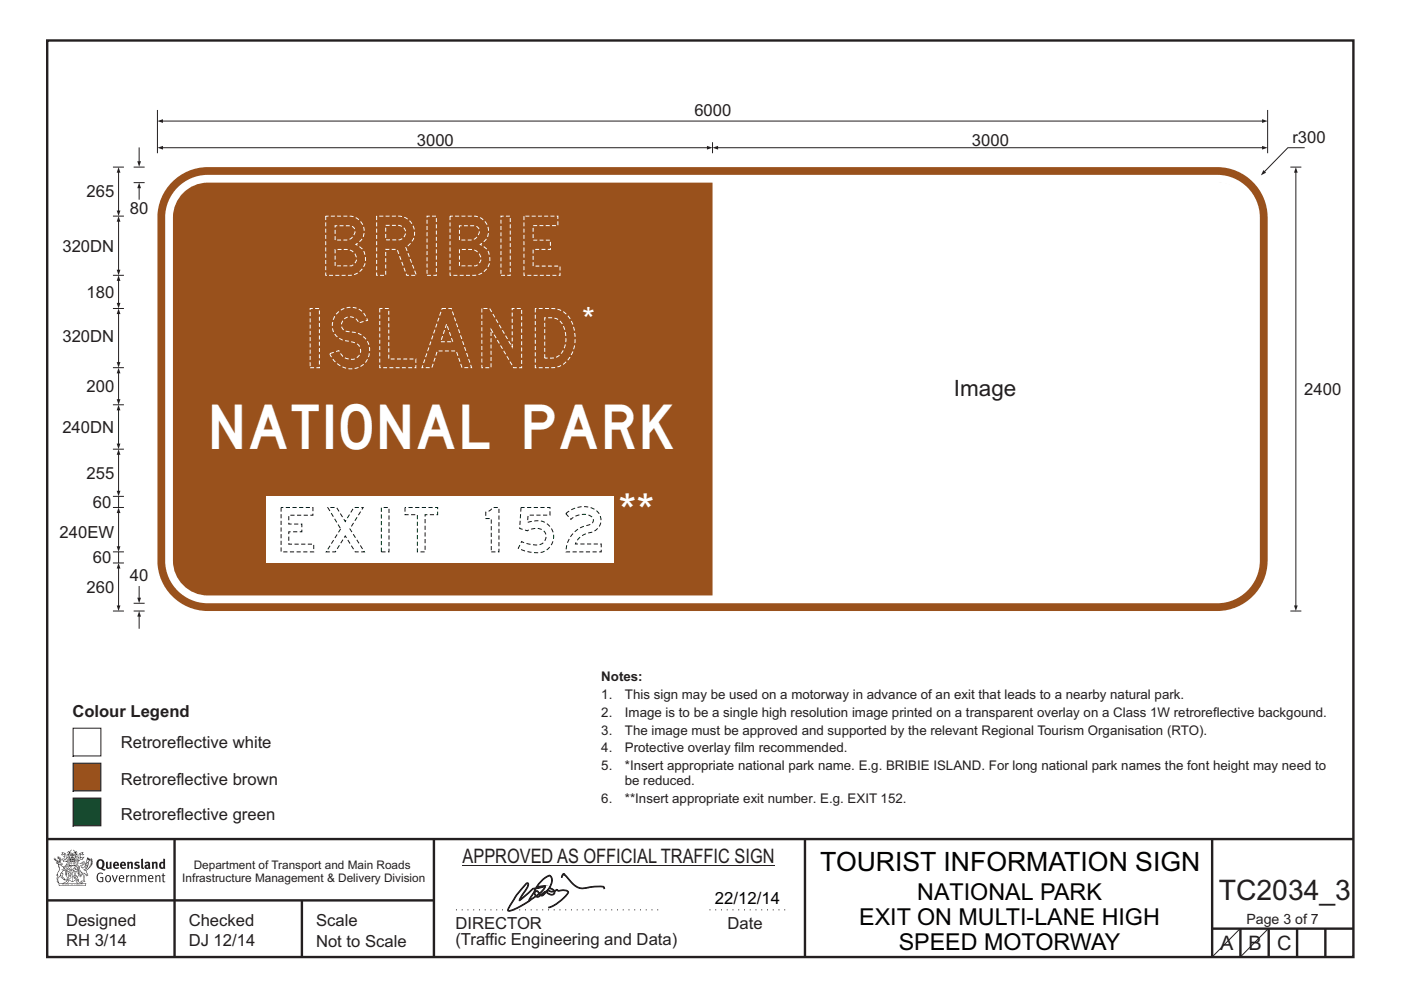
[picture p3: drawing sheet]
<svg xmlns="http://www.w3.org/2000/svg" width="297mm" height="210mm" viewBox="0 0 297 210" stroke-linecap="round" stroke-linejoin="round" font-family="sans-serif">
<g fill="none" stroke="#231f20" stroke-width=".51">
<path d="M10 8.6h276.9v194.4h-276.9zM10 178h277M37 178v25M92 178v25M170.7 177.9v25M257 178v25M10 191h82M64 191v12M257 197h30M263 197v6M269 197v6M275 197v6"/>
<path d="M281 197v6"/>
</g>
<path d="M96.7 193h43.3M150.4 193h16.9" fill="none" stroke="#231f20" stroke-width=".21" stroke-dasharray=".2 1" stroke-linecap="butt"/>
<path d="M98.1 183.5h66.1" fill="none" stroke="#231f20" stroke-width=".21"/>
<g fill="#231f20">
<path d="M21.1 182.6a.94 .94 0 0 0 .2 1.4 .84 .84 0 0 0 0-1.5zM20.7 182.5a.92 .92 0 0 1 1.2-.1 .92 .92 0 0 1 .2 1.2l-.3 .6 .6 .2-.1 .2-.6-.1a1.41 1.41 0 0 1-1.3-1.2z" fill-rule="evenodd"/>
<path d="M22.5 182.8l.4-.1v1.2l.1 .1 .3-.1v-1.1h.3l.1 1.4a1.26 1.26 0 0 1-1.2-.1z" fill-rule="evenodd"/>
<path d="M24.5 183.1l-.1 .3h.4l-.1-.3zM24.1 183a.66 .66 0 0 1 .9-.1 .66 .66 0 0 1 .2 .8h-.8v.2a.42 .42 0 0 0 .7 0l.1 .2a.79 .79 0 0 1-1.1 0 .79 .79 0 0 1 0-1.1z" fill-rule="evenodd"/>
<path d="M26 183.1l-.1 .3h.4l-.1-.3zM25.6 183a.66 .66 0 0 1 .9-.1 .66 .66 0 0 1 .2 .8h-.8v.2a.42 .42 0 0 0 .6 0l.2 .2a.79 .79 0 0 1-1.1 0 .79 .79 0 0 1 0-1.1z" fill-rule="evenodd"/>
<path d="M26.9 182.8l.4-.1v.2a.46 .46 0 0 1 .5-.1 .46 .46 0 0 1 .4 .4v1.1h-.4v-1l-.1-.2-.3 .1v1.1h-.4z" fill-rule="evenodd"/>
<path d="M28.6 183l.5-.3 .5 .2-.1 .2h-.5l-.1 .2a.56 .56 0 0 1 .7 .6 .56 .56 0 0 1-.8 .4l-.4-.1 .2-.3 .4 .1 .2-.1-.6-.4z" fill-rule="evenodd"/>
<path d="M29.9 182.2l.4-.1v1.8l.2 .4h-.3l-.2-.2z" fill-rule="evenodd"/>
<path d="M31.1 183.7v.3l.3-.1v-.3zM30.7 183a.67 .67 0 0 1 .6-.2 .67 .67 0 0 1 .5 .5l.1 .8-.2 .3-.2-.2a.5 .5 0 0 1-.7 0 .5 .5 0 0 1 0-.7l.6-.1v-.3l-.6 .1z" fill-rule="evenodd"/>
<path d="M32.2 182.8l.3-.1 .1 .2a.46 .46 0 0 1 .5-.1 .46 .46 0 0 1 .3 .4v1.1h-.4v-1l-.1-.2-.3 .1v1.1h-.4z" fill-rule="evenodd"/>
<path d="M34.3 183.1l-.1 .7 .2 .2 .2-.1v-.7zM34.6 182.1l.4 .1 .1 2.1-.4-.1a.71 .71 0 0 1-1-.6 .71 .71 0 0 1 .9-.7z" fill-rule="evenodd"/>
<path d="M20.8 185.3l.7-.2 .4 .2-.2 .1a.69 .69 0 0 0-.8 .1 .69 .69 0 0 0-.1 .9l.2 .4 .5 .1h.2v-.7h-.4l-.1-.2h.7v1a.96 .96 0 0 1-1.2-.1 .96 .96 0 0 1-.2-1.1z" fill-rule="evenodd"/>
<path d="M22.6 185.9a.57 .57 0 0 0-.1 .7 .57 .57 0 0 0 .6 .3 .7 .7 0 0 0-.2-1.1zM22.5 185.8a.69 .69 0 0 1 1.1 .6 .69 .69 0 0 1-1.1 .5 1.04 1.04 0 0 1 0-1.1z" fill-rule="evenodd"/>
<path d="M23.7 185.7l.2-.1 .4 1.3 .4-1.3h.3l-.6 1.5h-.2z" fill-rule="evenodd"/>
<path d="M25.6 185.8l-.2 .4h.7l-.2-.4zM25.4 185.8a.59 .59 0 0 1 .7-.1 .59 .59 0 0 1 .2 .7h-.9a.45 .45 0 0 0 .3 .5 .45 .45 0 0 0 .5-.1l.1 .1a.74 .74 0 0 1-1-.1 .74 .74 0 0 1 .1-1z" fill-rule="evenodd"/>
<path d="M26.7 185.7l.2-.1 .1 .2 .5-.2-.1 .3-.4 .2v1h-.2z" fill-rule="evenodd"/>
<path d="M27.6 185.7l.2-.1 .1 .2a.45 .45 0 0 1 .5-.2 .45 .45 0 0 1 .3 .4v1.1h-.2v-1.1l-.2-.2-.4 .2v1.1h-.2z" fill-rule="evenodd"/>
<path d="M29.1 185.7l.3-.1v.2l.4-.2 .4 .3 .3-.3a.37 .37 0 0 1 .5 .4v1.1h-.2v-1.1l-.2-.2-.4 .2v1.1h-.2v-1.1l-.2-.2-.4 .2v1.1h-.2z" fill-rule="evenodd"/>
<path d="M31.8 185.8l-.2 .4h.7l-.2-.4zM31.5 185.8a.59 .59 0 0 1 .8-.1 .59 .59 0 0 1 .2 .7h-.9a.45 .45 0 0 0 .3 .5 .45 .45 0 0 0 .5-.1l.1 .1a.74 .74 0 0 1-1-.1 .74 .74 0 0 1 0-1z" fill-rule="evenodd"/>
<path d="M32.9 185.7l.2-.1 .1 .2a.45 .45 0 0 1 .4-.2 .45 .45 0 0 1 .4 .4v1.1h-.2v-1.1l-.2-.2-.4 .2v1.1h-.3z" fill-rule="evenodd"/>
<path d="M34.5 185.3l.2-.1v.4h.4l-.1 .2h-.3v1v.1h.3l-.1 .2-.4-.1v-1.2h-.2v-.2h.2z" fill-rule="evenodd"/>
<path d="M13.2 180.9l.5 .1-.6 .3 .3-.3zM13.7 181.2l.3 .1 .1 1 .3-.5 .1 .5h-.2l-.1 .3-.7 .1v-.3l-.4-.1 .3-.1 .6 .2-.4-.7h.2zM13.2 180.7v.4l-.3 .2 .3 .1 .4-.2 .1 .4-.3 .2h.2l.2 .5-.4-.2-.4 .1 .5 .6 .2-.1 .8 .1-.6 .6 .2 .1 .6-.2-.1-.3 .3-.2h-.2l-.1 .4-.5 .2 .5-.7h-.5l.6-.2-.4 .1 .3-.3-.1-.6-.1-.1-.3 .5v-.2a.8 .8 0 0 0-.9-1.1z" fill-rule="evenodd"/>
<path d="M17 181.1l.5-.2-.3 .2 .4 .2zM16.8 181.2h.1l.1 .9 .3-.2 .4-.1-.3 .3v.2h-.4l-.3 .3-.1-.3-.3-.1 .1-.1-.1-.4 .4 .6 .1-.1zM16.3 181.5l-.1 .9 .4 .1h-.6l.6 .1-.2 .1h-.3l.4 .4h-.2v.3l-.5-.8 .5 1 .4-.6-.4-.2 .9-.5 .2 .1 .4-.5 .1-.2-.8 .2-.1-.7 .4 .2 .5-.2-.4-.2 .2-.2a.88 .88 0 0 0-1 1.2z" fill-rule="evenodd"/>
<path d="M15.5 182.9l.3 .2h-.2v.3v-.3h-.2l.2-.1z" fill-rule="evenodd"/>
<path d="M15.1 182.9l.2 .2h-.2v.3v-.3h-.2h.2z" fill-rule="evenodd"/>
<path d="M14.9 182.8h.9l.1 .7-.3 .1-.8-.1zM14.8 182.4l-.2 1.2h1.4l-.2-1.2-.1 .2h-.8z" fill-rule="evenodd"/>
<path d="M14.9 184.5v.2l.3-.1-.1-.2zM14.4 183.8l.2 .2-.3 .2v.5l.2 .1 .3-.1-.4-.4 .3 .1h.4l-.2-.4 .2-.2zM14.3 183.7h.9a.5 .5 0 0 0 .1 .8l-.3 .3a.47 .47 0 0 1-.7-.1 .47 .47 0 0 1 0-.6l.1-.1z" fill-rule="evenodd"/>
<path d="M15.6 184.2l.1-.1a.33 .33 0 0 1 .5-.2 .33 .33 0 0 1 .1 .5l-.3-.1 .2-.2h-.4l-.1 .1h.2l.1 .3h.3v.2h-.6l.1-.1-.3-.1zM15.5 184.2l-.1 .4h.2l-.1 .2h.9v-.2a.44 .44 0 0 0 0-.7 .44 .44 0 0 0-.7 .1z" fill-rule="evenodd"/>
<path d="M15.7 185.7l.4 .1zM15.9 185.2l.1 .4h-.2zM15.9 185.1l-.3 .7-.3 .2a.98 .98 0 0 1 1.1 .1z" fill-rule="evenodd"/>
<path d="M15.6 186l.3 .2v-.2h.2l-.2 .5v-.2l-.3 .1 .2-.2z" fill-rule="evenodd"/>
<path d="M15 185.3l.1 .1-.2 .3zM14.6 185.9h.4a.22 .22 0 0 1-.2 .3 .22 .22 0 0 1-.2-.3zM14.5 185.3l.2 .4zM14.6 185.8l.4 .1zM14.7 185.2l.2 .1-.1 .4zM14.4 185.2l.1 .5a.36 .36 0 0 0 0 .5 .36 .36 0 0 0 .5 0 .36 .36 0 0 0 .1-.5 .41 .41 0 0 0-.1-.5 .41 .41 0 0 0-.6 0z" fill-rule="evenodd"/>
<path d="M14.6 184.1l.2 .2z" fill-rule="evenodd"/>
<path d="M18.3 183.4l.1-.1v.4l-.5 .4z" fill-rule="evenodd"/>
<path d="M17.5 182.9l.2-.1 .3 .2-.7 .8-.1 .3 .3 .1a1.07 1.07 0 0 0 .7-.9l.4-.3v.2a1.36 1.36 0 0 1-1 1.3 1.32 1.32 0 0 0 1.2-1.6l.5-.7-.2 .5 .4-.2-.4 .4 .4-.2-.4 .4h.4l-.5 .2h.4l-.4 .2h.4l-.4 .1 .1 .1h-.2l.1 .2-.2 .1a.82 .82 0 0 1-1 .6l.3 .1 .5 .9-.3 .1-.2-.4-.4-.2 .1 1.8 .2 .1-.6 .2-.2-.2 .5-.1v-.2a2.24 2.24 0 0 0-.7-2.1v-.3a.69 .69 0 0 1 .6-.9l.1-.2zM16.6 184.5l.5 1.3 .1-.8 .2 .3-.3 .7-.4-.8h-.1l.1-.2zM18.5 182.2l.1 .3 .2-.2v.3l.2-.3v.2l-.8 .6zM16.8 183.2l.7-.1 .1 .2a.87 .87 0 0 0-.8 .6 .87 .87 0 0 0 .2 .9l.2 .4-.1 .5-.3-1.1-.2-.1-.1 .1 .1 .2-.2 .4 .3 .1 .2 .7h.3l.3-.6a1.62 1.62 0 0 1 .1 1.4h-.3l-.2 .3h.2l.1 .2 .2-.2h.5l-.2-.3-.1-1.5 .2 .1a.4 .4 0 0 0 .2 .3 .4 .4 0 0 0 .5 0l-.5-1 .8-.6 .1-.3h.3l-.1-.1 .3-.3h-.2l.2-.3-.1 .1 .1-.3-.1 .1 .1-.4h-.1l.1-.3v-.1l-.2 .2-.1-.4-.2 .4-.1-.4-.1 .2-.2-.3v.3l-.2-.4-.4 1.6a.58 .58 0 0 1-.8 .6l.7-.8v-.4h-.4z" fill-rule="evenodd"/>
<path d="M18.2 185.4l.3 .1z" fill-rule="evenodd"/>
<path d="M12.5 187.4h5.7l-.1 .4h-5.5zM13.5 187.4l.5-.3 .4-.4v.1l.1 .1-.3 .4zM14 186.6l.3-.1-.2 .3zM16.3 186.7l.4 .4 .5 .3h-.6l-.3-.3-.1-.2zM16.4 186.5l.2 .1-.1 .2zM12.4 187.4l.1 .5h5.7l.1-.5-.8-.1-.6-.2-.3-.2 .1-.5a.47 .47 0 0 0-.6 .4 .47 .47 0 0 0 .4 .6h-2.3a.47 .47 0 0 0 .4-.6 .47 .47 0 0 0-.6-.4l.1 .5-.3 .2-.6 .2z" fill-rule="evenodd"/>
<path d="M13.3 187.6v.1zM13.3 187.5l-.1 .3h.2z" fill-rule="evenodd"/>
<path d="M13.5 187.5l.1 .2 .1-.2v.2z" fill-rule="evenodd"/>
<path d="M13.9 187.5l.1 .2zM13.8 187.5v.3l.2-.1v-.1z" fill-rule="evenodd"/>
<path d="M14.2 187.6l.1 .1zM14.2 187.5l-.1 .3h.3z" fill-rule="evenodd"/>
<path d="M14.4 187.5h.2l.1 .3h-.3z" fill-rule="evenodd"/>
<path d="M15.1 187.6v.1zM15.1 187.5l-.1 .3h.2z" fill-rule="evenodd"/>
<path d="M15.3 187.5h.2l-.1 .3z" fill-rule="evenodd"/>
<path d="M15.8 187.5h.2l-.1 .3z" fill-rule="evenodd"/>
<path d="M16.1 187.5l.1 .3z" fill-rule="evenodd"/>
<path d="M16.3 187.5l.1 .2zM16.3 187.5v.3l.2-.1v-.1z" fill-rule="evenodd"/>
<path d="M16.6 187.5h.2v.3h-.2z" fill-rule="evenodd"/>
<path d="M16.9 187.5l.1 .3h-.1z" fill-rule="evenodd"/>
<path d="M17.1 187.5l.1 .3z" fill-rule="evenodd"/>
<path d="M17.3 187.5l.1 .3z" fill-rule="evenodd"/>
<path d="M14.9 182.1a.71 .71 0 0 1 .9 .1zM15.6 182.2l.2 .2zM15 182.2l.3 .1zM14.8 182.3l.1 .1zM15.2 181.9h.3zM15.2 181.3h.1v.2zM15.2 181h.2v.2zM15.3 181.6l.1 .2h-.2zM15.4 181.3l.1 .2zM15 181.3l.1 .1-.1 .1zM15.6 181.3h.1v.2zM14.4 180.6l-.3 .3 .5-.2v.4h-.3l-.1 .6 .2-.5 .3 .9v.4h1.2v-.4l.4-.9 .2 .3-.2-.5-.2 .1v-.4l.4 .2-.3-.4-.2 .3-.5-.6v.1a.41 .41 0 0 1 .3 .3 .41 .41 0 0 1-.1 .5l.1-.2a1 1 0 0 1 0 1.1l-.2-.1-.1-.3h.4l-.2-.2 .2-.3-.3 .1v-.4l-.3 .2-.2-.2 .1 .4-.4-.1 .1 .3-.1 .2h.4l-.1 .3-.3 .1a.93 .93 0 0 1 .1-1.1l.1 .3v-.4h-.2l.4-.6-.5 .5-.1-.2z" fill-rule="evenodd"/>
<path d="M12.4 183.4l.4 .1 .6 .5v.2a.83 .83 0 0 1 .6 1.2v-.2a.75 .75 0 0 0-1-.8l.4 .2-.6 .7-.1 .5a.95 .95 0 0 0-.3 1.3l-.1-.1a.77 .77 0 0 1 .1-1.1l-.1-.5-.1 .1 .2-.5a1.31 1.31 0 0 0 0-1.6zM13 185.2l.3 .1-.1 .8 .5 .4-.2-.1a.68 .68 0 0 1-.6-.8zM12.1 183a.68 .68 0 0 1 1 .3l-.5 .1-.1-.3zM11.4 182.1a1.19 1.19 0 0 0 1 .8h-.5l.4 .4 .1 .6a.9 .9 0 0 1-.2 1.2l-.3 .5h.3v.2a1.04 1.04 0 0 0-.1 1.2l.2 .3 .3-.1-.1-.1a.8 .8 0 0 1 .2-1.2l.1-.2a.89 .89 0 0 0 1.1 .9l-.6-.6 .1-.8-.3-.1 .4-.5 .4 .3 .1 .8a1.01 1.01 0 0 0-.3-1.4l.3-.6-.4 .4a.41 .41 0 0 1 .4-.5h-.1l-.5 .2-.5-.4h.3a.5 .5 0 0 0-.5-.5l.3-.4-.3 .2 .3-.4-.1-.3-.1 .4-.1-.6-.1 .3-.1-.5-.1 .3-.3-.2 .3 .3-.3-.1a.62 .62 0 0 1 .5 .9l-.1-.4v.4l-.3-.1v-.4l-.1 .3-.1-.3-.1 .2-.1-.5-.1 .3-.1-.4v.4z" fill-rule="evenodd"/>
<path d="M12.6 183.1l.1-.1 .2 .2z" fill-rule="evenodd"/>
<path d="M14 183.6h2.7v1l-.1-.9h-2.5v1.2h2.5v-.3v.6v-.2h-1.2v1.9a2.13 2.13 0 0 0 1.3-1.7 1.69 1.69 0 0 1-1.6 1.8l-.6-.4-.4-.6-.1-1.2v.6l.4 .8 .9 .7v-1.9h-1.2z" fill-rule="evenodd"/>
<circle cx="17.7" cy="182.9" r=".08"/>
</g>
<path d="M262.9 197l-5.9 6M268.9 197l-5.9 6" fill="none" stroke="#231f20" stroke-width=".21"/>
<path d="M15.5 154.5v5.8h5.9v-5.8z" fill-rule="evenodd" fill="#fff" stroke="#231f20" stroke-width=".21"/>
<path d="M15.5 161.9v5.9h5.9v-5.9z" fill-rule="evenodd" fill="#99511c" stroke="#231f20" stroke-width=".21"/>
<path d="M15.5 169.3v5.9h5.9v-5.9z" fill-rule="evenodd" fill="#0f4d2a" stroke="#231f20" stroke-width=".21"/>
<path d="M119.3 185.4l.3-.1 .9 .9a4.5 4.5 0 0 0 2.9 2.1l2-.3a3.9 3.9 0 0 1 2.7 .2l.1 .2-.1 .1-.2-.3h-2.4a3.9 3.9 0 0 1-4.7-1.3l-1.3-1.5-.3 .7h-.2zM111.5 187.3l.3-.1 .2 .2-.1 .7-1.6 2.7 2-1.7a1.43 1.43 0 0 1 1.2-.8 6.4 6.4 0 0 1 3-2.7 1.1 1.1 0 0 1 .5 1.7l-.5 1 .7 .2 .4 .4 .3-.2 .8 .1a2.31 2.31 0 0 1 1.7 .2l.1 .2a7.5 7.5 0 0 1-4.1 3.4l-.1-.2a7.7 7.7 0 0 0 4.1-3.2 1.44 1.44 0 0 0-1.5-.3l-.5 .1-.4-.2-.3 .2a.73 .73 0 0 1-.7 .9l-.6-.2-.6-.4a1.32 1.32 0 0 1-1.3 .7l-.4 .3a1.2 1.2 0 0 0-1.4 .5l-.5 .4a9.7 9.7 0 0 1-4.5 2l-.1-.1a18.5 18.5 0 0 1 3.9-5.8zM116.2 188.8l-.3 .4 1 .5 .5-.1 .1-.5a1.2 1.2 0 0 1-1.3-.3zM114.9 186.8l-1 1.3 1.6-.3 .1 .2a2.73 2.73 0 0 1-1.2 1.6l.1 .2 .6-.5a2.88 2.88 0 0 0 1.7-3.2 .48 .48 0 0 0-.4-.3 .48 .48 0 0 0-.5 .3zM116.4 188.6l-.1 .1a.91 .91 0 0 0 1.1 .3l-.6-.4zM113.8 188.2v.1l1.2-.3zM113.7 188.5l-.3 .6 .5-.2 .4 .6a2.34 2.34 0 0 0 1.2-1.5zM111.7 187.4a19.2 19.2 0 0 0-3.9 5.7 9.5 9.5 0 0 0 4.3-2l1.4-2.6-.5 .1-2.1 1.9-.8 .5a3.3 3.3 0 0 1 1-1.8l.7-1.1 .1-.7zM113.2 189.4l-.9 1.5 1.2-.8zM113.4 189.3l.3 .7a.47 .47 0 0 0 .4-.4 .47 .47 0 0 0-.2-.5zM113.8 190.1h.2l.4-.2-.1-.2zM114.8 189.9l.3-.1 .6-.6z" fill="#231f20" stroke="#231f20" stroke-width=".21"/>
<path d="M37 38.1a10.6 10.6 0 0 1 7.1-2.7h214a10.7 10.7 0 0 1 10.7 10.7v72.8a10.7 10.7 0 0 1-10.7 10.7h-214a10.7 10.7 0 0 1-10.7-10.7v-72.8a10.7 10.7 0 0 1 3.6-8z" fill-rule="evenodd" fill="#99511c"/>
<path d="M37.7 39.7a9 9 0 0 1 6.4-2.6h214a9.1 9.1 0 0 1 9 9v72.8a9.1 9.1 0 0 1-9 9.1h-214a9.1 9.1 0 0 1-9.1-9.1v-72.8a9 9 0 0 1 2.7-6.4zM38.5 41.3a7.4 7.4 0 0 0-1.8 4.8v72.8a7.4 7.4 0 0 0 7.4 7.4h214a7.4 7.4 0 0 0 7.4-7.4v-72.8a7.4 7.4 0 0 0-7.4-7.4h-214a7.4 7.4 0 0 0-5.6 2.6z" fill-rule="evenodd" fill="#fff"/>
<path d="M56.5 105.3h73.6v14.1h-73.6z" fill="#fff"/>
<path d="M34.4 31.3h115.6" fill="none" stroke="#231f20" stroke-width=".21"/>
<g fill="#231f20">
<path d="M33.4 31.3l1.2-.4v.8z"/>
<path d="M149.9 30.9l1.2 .4-1.2 .4z"/>
</g>
<path d="M34.4 25.7h233.3" fill="none" stroke="#231f20" stroke-width=".21"/>
<g fill="#231f20">
<path d="M33.4 25.7l1.2-.4v.8z"/>
<path d="M267.6 25.3l1.2 .4-1.2 .4z"/>
</g>
<path d="M151.1 30.2v2.3M152.1 31.3h115.6" fill="none" stroke="#231f20" stroke-width=".21"/>
<g fill="#231f20">
<path d="M267.6 30.9l1.2 .4-1.2 .4z"/>
<path d="M151.1 31.3l1.1-.4v.8z"/>
</g>
<path d="M33.4 23.3v9.2M276.6 31.3h-3.5l-5.1 5.2" fill="none" stroke="#231f20" stroke-width=".21"/>
<path d="M267.9 36.1l.5 .5-1.1 .6z" fill="#231f20"/>
<path d="M23.9 58.4h2.4M23.9 85.9h2.4M25.1 120.4v8.2" fill="none" stroke="#231f20" stroke-width=".21"/>
<g fill="#231f20">
<path d="M24.7 128.4h.8l-.4 1.2z"/>
<path d="M25.1 119.4l.4 1.2h-.8z"/>
</g>
<path d="M29.5 124.3v2.6" fill="none" stroke="#231f20" stroke-width=".21"/>
<path d="M29.1 126.8h.8l-.4 1.2z" fill="#231f20"/>
<path d="M23.9 95.3h2.4M25.1 86.9v7.4M28.3 128h2.4" fill="none" stroke="#231f20" stroke-width=".21"/>
<g fill="#231f20">
<path d="M25.1 85.9l.4 1.1h-.8z"/>
<path d="M24.7 94.1h.8l-.4 1.2z"/>
</g>
<path d="M25.1 59.4v5" fill="none" stroke="#231f20" stroke-width=".21"/>
<g fill="#231f20">
<path d="M25.1 58.4l.4 1.2h-.8z"/>
<path d="M24.7 64.2h.8l-.4 1.2z"/>
</g>
<path d="M273.6 35.4h2.3M274.7 36.5v92.1M273.6 129.6h2.3" fill="none" stroke="#231f20" stroke-width=".21"/>
<g fill="#231f20">
<path d="M274.7 35.4l.4 1.2h-.7z"/>
<path d="M274.4 128.4h.7l-.4 1.2z"/>
</g>
<path d="M29.5 130.6v2.8" fill="none" stroke="#231f20" stroke-width=".21"/>
<path d="M29.5 129.6l.4 1.2h-.8z" fill="#231f20"/>
<path d="M29.5 31.3v3.1" fill="none" stroke="#231f20" stroke-width=".21"/>
<path d="M29.1 34.2h.8l-.4 1.2z" fill="#231f20"/>
<path d="M29.5 39.8v2.6" fill="none" stroke="#231f20" stroke-width=".21"/>
<path d="M29.5 38.7l.4 1.2h-.8z" fill="#231f20"/>
<path d="M28.3 38.7h2.4M25.1 96.3v8M23.9 129.6h2.4M28.3 129.6h2.4" fill="none" stroke="#231f20" stroke-width=".21"/>
<g fill="#231f20">
<path d="M25.1 95.3l.4 1.2h-.8z"/>
<path d="M24.7 104.1h.8l-.4 1.2z"/>
</g>
<path d="M25.1 46.9v10.5" fill="none" stroke="#231f20" stroke-width=".21"/>
<g fill="#231f20">
<path d="M24.7 57.2h.8l-.4 1.2z"/>
<path d="M25.1 45.8l.4 1.2h-.8z"/>
</g>
<path d="M28.3 35.4h2.4M23.9 78h2.4M25.1 66.4v10.6" fill="none" stroke="#231f20" stroke-width=".21"/>
<g fill="#231f20">
<path d="M24.7 76.8h.8l-.4 1.2z"/>
<path d="M25.1 65.4l.4 1.2h-.8z"/>
</g>
<path d="M23.9 65.4h2.4M25.1 79v5.8" fill="none" stroke="#231f20" stroke-width=".21"/>
<g fill="#231f20">
<path d="M25.1 78l.4 1.2h-.8z"/>
<path d="M24.7 84.7h.8l-.4 1.2z"/>
</g>
<path d="M268.8 23.3v9.2M23.9 107.6h2.4M23.9 119.4h2.4M25.1 108.7v7.3" fill="none" stroke="#231f20" stroke-width=".21"/>
<g fill="#231f20">
<path d="M25.1 107.6l.4 1.2h-.8z"/>
<path d="M24.7 115.9h.8l-.4 1.2z"/>
</g>
<path d="M23.9 35.4h2.4M23.9 105.3h2.4M23.9 117.1h2.4M25.1 105.3v2.3M25.1 117.1v2.3" fill="none" stroke="#231f20" stroke-width=".21"/>
<path d="M151.1 38.6h106.7a8.6 8.6 0 0 1 8.7 8.6v71a8.6 8.6 0 0 1-8.7 8.7h-106.7z" fill-rule="evenodd" fill="#fff"/>
<path d="M25.1 36.5v8.3" fill="none" stroke="#231f20" stroke-width=".21"/>
<g fill="#231f20">
<path d="M24.7 44.7h.8l-.4 1.1z"/>
<path d="M25.1 35.4l.4 1.2h-.8z"/>
</g>
<path d="M23.9 45.8h2.4" fill="none" stroke="#231f20" stroke-width=".21"/>
<g font-size="12.6" fill="#fff">
<text x="69.1" y="58.4">BRIBIE</text>
<text x="65.8" y="78">ISLAND</text>
</g>
<text font-size="9.8" fill="#fff" x="131.1" y="111.7">**</text>
<text font-size="9.4" fill="#fff" x="45" y="95.3">NATIONAL PARK</text>
<g font-size="9.4" fill="#001f1f">
<text x="59.6" y="117.1">EXIT</text>
<text x="103" y="117.1">152</text>
</g>
<text font-size="7" fill="#fff" x="123.5" y="70.2">*</text>
<text font-size="6" fill="#231f20" x="258.4" y="190.9">TC2034_3</text>
<text font-size="5.6" fill="#010202" x="173.9" y="184.8">TOURIST INFORMATION SIGN</text>
<g font-size="4.9" fill="#010202">
<text x="194.5" y="190.9">NATIONAL PARK</text>
<text x="182.2" y="196.1">EXIT ON MULTI-LANE HIGH</text>
<text x="190.5" y="201.4">SPEED MOTORWAY</text>
</g>
<text font-size="4.8" fill="#231f20" x="202.2" y="83.9">Image</text>
<g font-size="4.2" fill="#231f20">
<text x="98.1" y="183">APPROVED AS OFFICIAL TRAFFIC SIGN</text>
<text x="258.7" y="201.6">A</text>
<text x="264.7" y="201.6">B</text>
<text x="270.8" y="201.6">C</text>
</g>
<text font-size="3.6" fill="#010202" x="151.6" y="191.8">22/12/14</text>
<g font-size="3.5" fill="#231f20">
<text x="147.2" y="24.6">6000</text>
<text x="88.4" y="30.9">3000</text>
<text x="206.1" y="30.9">3000</text>
<text x="274" y="30.3">r300</text>
<text x="18.3" y="41.9">265</text>
<text x="27.5" y="45.4">80</text>
<text x="13.2" y="53.4">320DN</text>
<text x="18.3" y="63.2">180</text>
<text x="13.2" y="72.6">320DN</text>
<text x="18.3" y="83.2">200</text>
<text x="276.5" y="83.8">2400</text>
<text x="13.2" y="91.8">240DN</text>
<text x="18.3" y="101.5">255</text>
<text x="19.7" y="107.7">60</text>
<text x="12.6" y="114.2">240EW</text>
<text x="19.7" y="119.5">60</text>
<text x="18.3" y="125.7">260</text>
<text x="27.5" y="123.2">40</text>
<text x="15.3" y="152.1">Colour Legend</text>
<text x="25.6" y="158.7">Retroreflective white</text>
<text x="25.6" y="166.4">Retroreflective brown</text>
<text x="25.6" y="173.8">Retroreflective green</text>
<text x="14" y="196.4">Designed</text>
<text x="40" y="196.4">Checked</text>
<text x="67" y="196.4">Scale</text>
<text x="96.6" y="197">DIRECTOR</text>
<text x="154.3" y="197">Date</text>
<text x="14" y="200.8">RH 3/14</text>
<text x="40" y="200.8">DJ 12/14</text>
<text x="67" y="200.8">Not to Scale</text>
<text x="96.6" y="200.4">(Traffic Engineering and Data)</text>
</g>
<text font-size="3" fill="#231f20" x="264.3" y="196">Page 3 of 7</text>
<g font-size="2.8" fill="#231f20">
<text x="127.5" y="144.5">Notes:</text>
<text x="127.5" y="148.2">1.</text>
<text x="132.5" y="148.2">This sign may be used on a motorway in advance of an exit that leads to a nearby natural park.</text>
<text x="127.5" y="152">2.</text>
<text x="127.5" y="155.8">3.</text>
<text x="132.5" y="152">Image is to be a single high resolution image printed on a transparent overlay on a Class 1W retroreflective backgound.</text>
<text x="132.5" y="155.8">The image must be approved and supported by the relevant Regional Tourism Organisation (RTO).</text>
<text x="127.5" y="159.6">4.</text>
<text x="132.5" y="159.6">Protective overlay film recommended.</text>
<text x="127.5" y="163.4">5.</text>
<text x="132.5" y="166.5">be reduced.</text>
<text x="132.5" y="163.4">*Insert appropriate national park name. E.g. BRIBIE ISLAND. For long national park names the font height may need to</text>
<text x="127.5" y="170.3">6.</text>
<text x="132.5" y="170.3">**Insert appropriate exit number. E.g. EXIT 152.</text>
</g>
<g font-size="2.5" fill="#231f20">
<text x="41.1" y="184.3">Department of Transport and Main Roads</text>
<text x="38.6" y="187.1">Infrastructure Management &amp; Delivery Division</text>
</g>
</svg>
